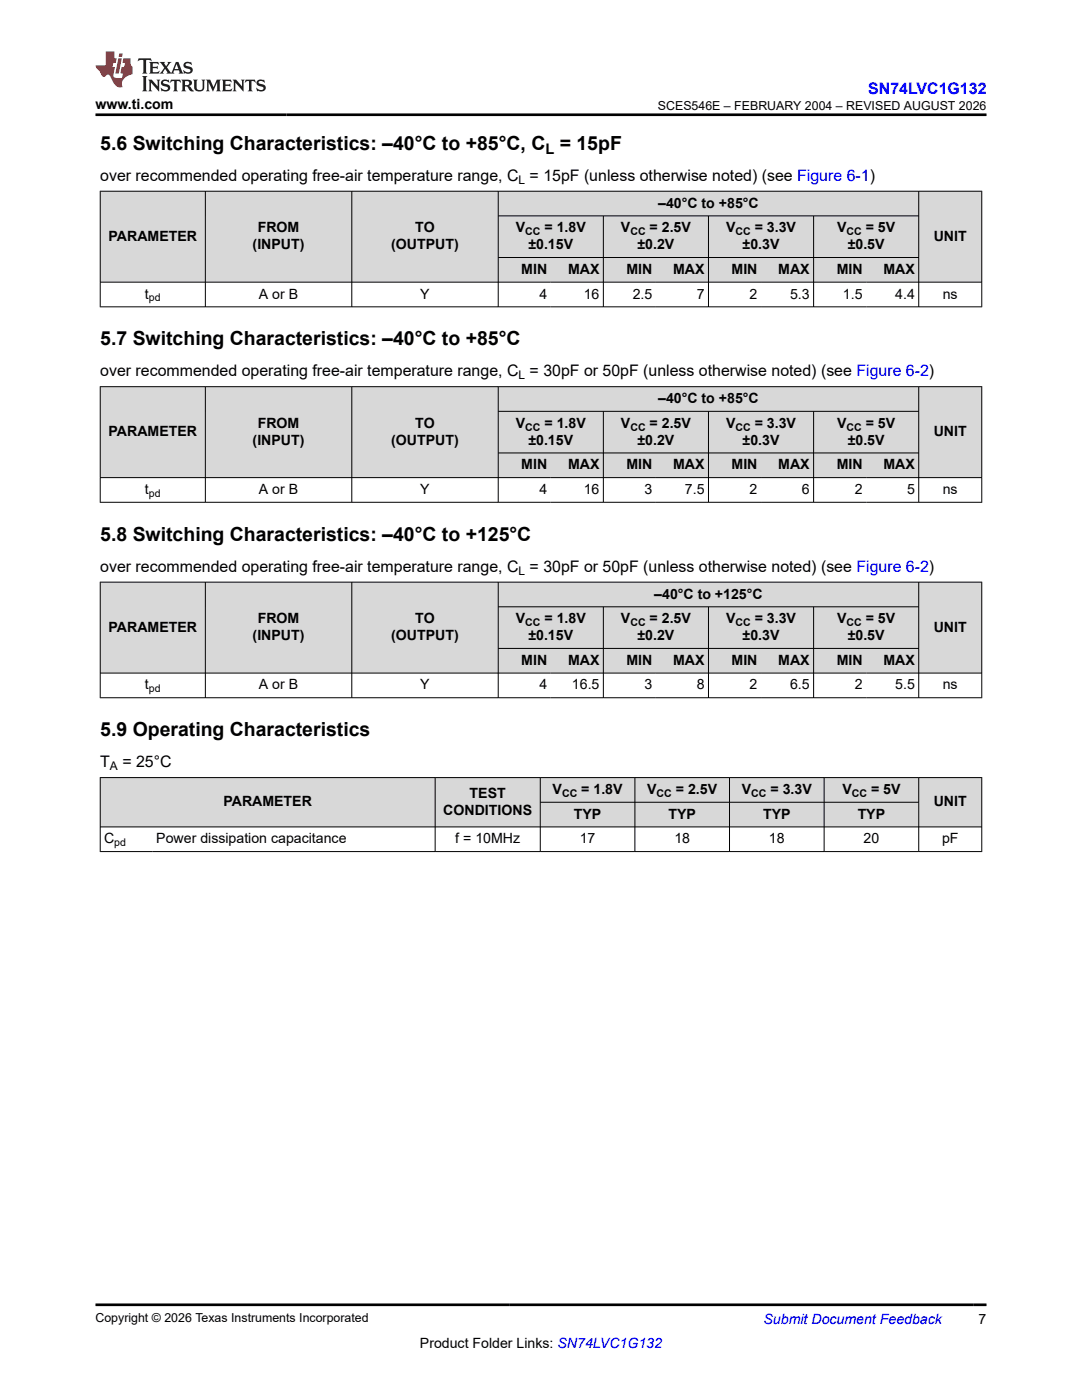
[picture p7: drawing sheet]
<svg xmlns="http://www.w3.org/2000/svg" width="216mm" height="279mm" viewBox="0 0 216 279" stroke-linecap="round" stroke-linejoin="round" font-family="sans-serif">
<g fill="#d8d8d8">
<path d="M20 38.2h175.9v4.9h-175.9z" fill-rule="evenodd"/>
<path d="M20.1 38.2h20.8v18.1h-20.8z" fill-rule="evenodd"/>
<path d="M41 38.2h29.1v18.1h-29.1z" fill-rule="evenodd"/>
<path d="M70.3 38.2h29.1v18.1h-29.1z" fill-rule="evenodd"/>
<path d="M99.5 38.2h83.8v4.8h-83.8z" fill-rule="evenodd"/>
<path d="M183.4 38.2h12.4v18.1h-12.4z" fill-rule="evenodd"/>
<path d="M99.5 43.1h20.8v8.2h-20.8z" fill-rule="evenodd"/>
<path d="M120.5 43.1h20.8v8.2h-20.8z" fill-rule="evenodd"/>
<path d="M141.4 43.1h20.9v8.2h-20.9z" fill-rule="evenodd"/>
<path d="M162.4 43.1h20.9v8.2h-20.9z" fill-rule="evenodd"/>
<path d="M99.5 51.5h10.4v4.8h-10.4z" fill-rule="evenodd"/>
<path d="M109.9 51.5h10.4v4.8h-10.4z" fill-rule="evenodd"/>
<path d="M120.5 51.5h10.4v4.8h-10.4z" fill-rule="evenodd"/>
<path d="M130.9 51.5h10.4v4.8h-10.4z" fill-rule="evenodd"/>
<path d="M141.4 51.5h10.5v4.8h-10.5z" fill-rule="evenodd"/>
<path d="M151.9 51.5h10.4v4.8h-10.4z" fill-rule="evenodd"/>
<path d="M162.4 51.5h10.4v4.8h-10.4z" fill-rule="evenodd"/>
<path d="M172.8 51.5h10.5v4.8h-10.5z" fill-rule="evenodd"/>
</g>
<g fill="none" stroke="#000" stroke-width=".2">
<path d="M19.9 38.2h176.1M20 38.1v23.2M41 38.1v23.2M70.2 38.1v23.2M99.4 38.1v23.2M183.3 38.1v23.2M195.9 38.1v23.2M19.9 56.3h176.1M99.4 43.1h84M99.4 51.4h84M120.4 43.1v18.2M141.4 43.1v18.2"/>
<path d="M162.3 43.1v18.2M19.9 61.2h176.1"/>
</g>
<g fill="#d8d8d8">
<path d="M20 77.2h175.9v4.9h-175.9z" fill-rule="evenodd"/>
<path d="M20.1 77.2h20.8v18.1h-20.8z" fill-rule="evenodd"/>
<path d="M41 77.2h29.1v18.1h-29.1z" fill-rule="evenodd"/>
<path d="M70.3 77.2h29.1v18.1h-29.1z" fill-rule="evenodd"/>
<path d="M99.5 77.2h83.8v4.8h-83.8z" fill-rule="evenodd"/>
<path d="M183.4 77.2h12.4v18.1h-12.4z" fill-rule="evenodd"/>
<path d="M99.5 82.2h20.8v8.1h-20.8z" fill-rule="evenodd"/>
<path d="M120.5 82.2h20.8v8.1h-20.8z" fill-rule="evenodd"/>
<path d="M141.4 82.2h20.9v8.1h-20.9z" fill-rule="evenodd"/>
<path d="M162.4 82.2h20.9v8.1h-20.9z" fill-rule="evenodd"/>
<path d="M99.5 90.5h10.4v4.8h-10.4z" fill-rule="evenodd"/>
<path d="M109.9 90.5h10.4v4.8h-10.4z" fill-rule="evenodd"/>
<path d="M120.5 90.5h10.4v4.8h-10.4z" fill-rule="evenodd"/>
<path d="M130.9 90.5h10.4v4.8h-10.4z" fill-rule="evenodd"/>
<path d="M141.4 90.5h10.5v4.8h-10.5z" fill-rule="evenodd"/>
<path d="M151.9 90.5h10.4v4.8h-10.4z" fill-rule="evenodd"/>
<path d="M162.4 90.5h10.4v4.8h-10.4z" fill-rule="evenodd"/>
<path d="M172.8 90.5h10.5v4.8h-10.5z" fill-rule="evenodd"/>
</g>
<g fill="none" stroke="#000" stroke-width=".2">
<path d="M19.9 77.2h176.1M20 77.1v23.2M41 77.1v23.2M70.2 77.1v23.2M99.4 77.1v23.2M183.3 77.1v23.2M195.9 77.1v23.2M19.9 95.3h176.1M99.4 82.1h84M99.4 90.4h84M120.4 82.1v18.2M141.4 82.1v18.2"/>
<path d="M162.3 82.1v18.2M19.9 100.2h176.1"/>
</g>
<g fill="#d8d8d8">
<path d="M20 116.2h175.9v4.9h-175.9z" fill-rule="evenodd"/>
<path d="M20.1 116.2h20.8v18.1h-20.8z" fill-rule="evenodd"/>
<path d="M41 116.2h29.1v18.1h-29.1z" fill-rule="evenodd"/>
<path d="M70.3 116.2h29.1v18.1h-29.1z" fill-rule="evenodd"/>
<path d="M99.5 116.2h83.8v4.8h-83.8z" fill-rule="evenodd"/>
<path d="M183.4 116.2h12.4v18.1h-12.4z" fill-rule="evenodd"/>
<path d="M99.5 121.2h20.8v8.1h-20.8z" fill-rule="evenodd"/>
<path d="M120.5 121.2h20.8v8.1h-20.8z" fill-rule="evenodd"/>
<path d="M141.4 121.2h20.9v8.1h-20.9z" fill-rule="evenodd"/>
<path d="M162.4 121.2h20.9v8.1h-20.9z" fill-rule="evenodd"/>
<path d="M99.5 129.5h10.4v4.8h-10.4z" fill-rule="evenodd"/>
<path d="M109.9 129.5h10.4v4.8h-10.4z" fill-rule="evenodd"/>
<path d="M120.5 129.5h10.4v4.8h-10.4z" fill-rule="evenodd"/>
<path d="M130.9 129.5h10.4v4.8h-10.4z" fill-rule="evenodd"/>
<path d="M141.4 129.5h10.5v4.8h-10.5z" fill-rule="evenodd"/>
<path d="M151.9 129.5h10.4v4.8h-10.4z" fill-rule="evenodd"/>
<path d="M162.4 129.5h10.4v4.8h-10.4z" fill-rule="evenodd"/>
<path d="M172.8 129.5h10.5v4.8h-10.5z" fill-rule="evenodd"/>
</g>
<g fill="none" stroke="#000" stroke-width=".2">
<path d="M19.9 116.2h176.1M20 116.1v23.2M41 116.1v23.2M70.2 116.1v23.2M99.4 116.1v23.2M183.3 116.1v23.2M195.9 116.1v23.2M19.9 134.3h176.1M19.9 139.3h176.1M99.4 121.1h84M99.4 129.4h84M120.4 121.1v18.2"/>
<path d="M141.4 121.1v18.2M162.3 121.1v18.2"/>
</g>
<g fill="#d8d8d8">
<path d="M20 155.2h175.9v4.9h-175.9z" fill-rule="evenodd"/>
<path d="M20.1 155.2h66.7v9.8h-66.7z" fill-rule="evenodd"/>
<path d="M86.9 155.2h20.8v9.8h-20.8z" fill-rule="evenodd"/>
<path d="M107.9 155.2h18.7v4.8h-18.7z" fill-rule="evenodd"/>
<path d="M126.7 155.2h18.8v4.8h-18.8z" fill-rule="evenodd"/>
<path d="M145.6 155.2h18.8v4.8h-18.8z" fill-rule="evenodd"/>
<path d="M164.5 155.2h18.8v4.8h-18.8z" fill-rule="evenodd"/>
<path d="M183.4 155.2h12.4v9.8h-12.4z" fill-rule="evenodd"/>
<path d="M107.9 160.2h18.7v4.8h-18.7z" fill-rule="evenodd"/>
<path d="M126.7 160.2h18.8v4.8h-18.8z" fill-rule="evenodd"/>
<path d="M145.6 160.2h18.8v4.8h-18.8z" fill-rule="evenodd"/>
<path d="M164.5 160.2h18.8v4.8h-18.8z" fill-rule="evenodd"/>
</g>
<path d="M19.9 155.2h176.1M20 155.1v14.9M86.8 155.1v14.9M107.8 155.1v14.9M126.7 155.1v14.9M145.6 155.1v14.9M164.4 155.1v14.9M183.3 155.1v14.9M195.9 155.1v14.9M19.9 165h176.1M19.9 170h176.1M107.8 160.1h75.6" fill="none" stroke="#000" stroke-width=".2"/>
<path d="M27.7 11.6l-.2 .6 .5-.2h.6v.1v2.2l-.2 .4h1l-.2-.4v-2.2v-.1h.5l.5 .2-.1-.6zM29.8 12.4l.2 .3v1.6l-.2 .4h1.9l.1-.6a1.08 1.08 0 0 1-1.3 .2v-.7h.6l.4 .2v-.7l-.4 .2h-.6v-.5l.2-.2a1 1 0 0 1 1 .3l-.1-.5zM31.8 12.4l1 1.1-1 1.2h.9l-.2-.2 .4-.8 .5 .8-.2 .2h1.6l-.2-.2 .1-.5h1l.1 .5-.1 .2h.9l-.2-.4-.8-1.9h-.5l-1 2.1-.8-1.1 .9-1h-.8l.2 .2-.5 .6-.3-.6 .1-.2zM35.2 12.8l.4 1h-.8zM36.8 12.5a.65 .65 0 0 0-.2 .7 .65 .65 0 0 0 .6 .5l.7 .1 .1 .3a.79 .79 0 0 1-.7 .4 .79 .79 0 0 1-.7-.5l.1 .7 .2-.1a.93 .93 0 0 0 1.1 0 .93 .93 0 0 0 .4-.9 1.46 1.46 0 0 0-1.2-.6l-.1-.3a1.09 1.09 0 0 1 1.2 .2l-.2-.6-.1 .1-.6-.2zM28.4 15.2l.2 .4v2.2l-.2 .4h1l-.2-.4v-2.2l.2-.4zM29.6 15.9l.2 .4v1.5l-.2 .4h.8l-.3-.4v-1.3l1.7 1.8v-2l.2-.4h-.8l.2 .2 .1 1.1-1.2-1.3zM32.3 16a.65 .65 0 0 0-.2 .8 .65 .65 0 0 0 .7 .4l.6 .2 .1 .2a.79 .79 0 0 1-.7 .4 .79 .79 0 0 1-.7-.5l.1 .7 .2-.1a.93 .93 0 0 0 1.1 .1 .93 .93 0 0 0 .4-1 1.46 1.46 0 0 0-1.2-.5l-.1-.4a1.09 1.09 0 0 1 1.2 .2l-.2-.6-.1 .1-.6-.1zM34.1 15.9l-.1 .6a.63 .63 0 0 1 .7-.3l.1 1.6-.3 .4h1l-.2-.4v-1.6a.66 .66 0 0 1 .8 .3l-.1-.6zM36.2 15.9l.2 .4v1.5l-.2 .4h.9l-.2-.2v-.7h.5l.1 .2a.79 .79 0 0 0 1.2 .6l-1-.9a.61 .61 0 0 0 .6-.6 .61 .61 0 0 0-.5-.7zM36.9 16.2h.2a.47 .47 0 0 1 .5 .1 .47 .47 0 0 1 .1 .5l-.2 .1-.6 .1zM38.5 15.9l.2 .2a2.27 2.27 0 0 0 .4 2 1.04 1.04 0 0 0 1.7-.7v-1.3l.2-.2h-.8l.2 .4v1.1a.6 .6 0 0 1-.6 .6 .6 .6 0 0 1-.6-.6v-1.1l.3-.4zM41.1 15.9l.2 .4v1.5l-.2 .4h.7l-.2-.4v-1.4l.9 1.9 .8-1.9v1.4l-.2 .4h1l-.3-.4v-1.5l.3-.4h-.8l-.7 1.5-.7-1.5zM44.3 15.9l.2 .4v1.5l-.2 .4h1.9l.1-.6a1.09 1.09 0 0 1-1.3 .2v-.7h.6l.4 .2v-.6l-.4 .2h-.6v-.6l.2-.1a1.01 1.01 0 0 1 1 .3l-.1-.6zM46.4 15.9l.3 .4v1.5l-.3 .4h.8l-.2-.4v-1.3l1.6 1.8v-2l.2-.4h-.7l.2 .2v1.1l-1.2-1.3zM49 15.9l-.1 .6a.63 .63 0 0 1 .8-.3v1.6l-.3 .4h1l-.2-.4v-1.6a.66 .66 0 0 1 .8 .3l-.1-.6zM51.4 16a.65 .65 0 0 0-.2 .8 .65 .65 0 0 0 .6 .4l.6 .2 .2 .2a.79 .79 0 0 1-.8 .4 .79 .79 0 0 1-.6-.5l.1 .7 .2-.1a.93 .93 0 0 0 1 .1 .93 .93 0 0 0 .5-1 1.46 1.46 0 0 0-1.3-.5l-.1-.4a1.09 1.09 0 0 1 1.3 .2l-.2-.6-.2 .1-.5-.1z" fill="#231f20"/>
<path d="M21.1 10.3v2.7h-2v.4l.9 1a.95 .95 0 0 0 .9 .9 .59 .59 0 0 1 .6-.4 .59 .59 0 0 1 .5 .3l.4 .8a1.59 1.59 0 0 0 2.1 1.4 1.61 1.61 0 0 1 1-2.3l1-.3-.1-1.5a1.59 1.59 0 0 1-.4-1.7h-1.4l-.2 .9h.5l-.1 .9h-.5l-.2 .9v.3l.4 .1-.2 .9h-.6a.73 .73 0 0 1-1.1-.7l.3-1.5h-.5l.2-.9h.5l.2-.9h-.5v-1.3zM23.6 11.6l-.6 3.1h.7l.6-3.1zM23.8 10.7l-.1 .6h.7l.1-.6z" fill="#ed1c24"/>
<path d="M19.1 22.9h177.8M19.1 260.4h177.8" fill="none" stroke="#000" stroke-width=".53"/>
<g font-size="3.9">
<text x="20" y="29.9">5.6 Switching Characteristics: –40°C to +85°C, C</text>
<text x="111.7" y="29.9">= 15pF</text>
<text x="20" y="68.9">5.7 Switching Characteristics: –40°C to +85°C</text>
<text x="20" y="107.9">5.8 Switching Characteristics: –40°C to +125°C</text>
<text x="20" y="146.9">5.9 Operating Characteristics</text>
</g>
<text font-size="3.2" fill="#00f" x="173.3" y="18.7">SN74LVC1G132</text>
<g font-size="3.2">
<text x="20" y="36.1">over recommended operating free-air temperature range, C = 15pF (unless otherwise noted) (see Figure 6-1)</text>
<text x="20" y="75.1">over recommended operating free-air temperature range, C = 30pF or 50pF (unless otherwise noted) (see Figure 6-2)</text>
<text x="20" y="114.1">over recommended operating free-air temperature range, C = 30pF or 50pF (unless otherwise noted) (see Figure 6-2)</text>
<text x="20" y="153.1">T</text>
<text x="24.4" y="153.1">= 25°C</text>
</g>
<text font-size="2.9" x="108.8" y="30.7">L</text>
<g font-size="2.8">
<text x="19.1" y="21.8">www.ti.com</text>
<text x="131.3" y="41.4">–40°C to +85°C</text>
<text x="51.4" y="46.4">FROM</text>
<text x="82.9" y="46.4">TO</text>
<text x="102.9" y="46.4">V</text>
<text x="108.6" y="46.4">= 1.8V</text>
<text x="123.9" y="46.4">V</text>
<text x="129.6" y="46.4">= 2.5V</text>
<text x="144.9" y="46.4">V</text>
<text x="150.6" y="46.4">= 3.3V</text>
<text x="167" y="46.4">V</text>
<text x="172.8" y="46.4">= 5V</text>
<text x="21.7" y="48.1">PARAMETER</text>
<text x="50.4" y="49.7">(INPUT)</text>
<text x="78.1" y="49.7">(OUTPUT)</text>
<text x="105.4" y="49.7">±0.15V</text>
<text x="127.2" y="49.7">±0.2V</text>
<text x="148.2" y="49.7">±0.3V</text>
<text x="169.2" y="49.7">±0.5V</text>
<text x="186.3" y="48.1">UNIT</text>
<text x="28.9" y="59.6">t</text>
<text x="51.7" y="59.6">A or B</text>
<text x="83.9" y="59.6">Y</text>
<text x="104" y="54.7">MIN</text>
<text x="107.6" y="59.6">4</text>
<text x="113.4" y="54.7">MAX</text>
<text x="116.5" y="59.6">16</text>
<text x="125" y="54.7">MIN</text>
<text x="126.3" y="59.6">2.5</text>
<text x="134.3" y="54.7">MAX</text>
<text x="139" y="59.6">7</text>
<text x="146" y="54.7">MIN</text>
<text x="149.6" y="59.6">2</text>
<text x="155.3" y="54.7">MAX</text>
<text x="157.7" y="59.6">5.3</text>
<text x="167" y="54.7">MIN</text>
<text x="168.2" y="59.6">1.5</text>
<text x="176.3" y="54.7">MAX</text>
<text x="178.6" y="59.6">4.4</text>
<text x="188.1" y="59.6">ns</text>
<text x="131.3" y="80.4">–40°C to +85°C</text>
<text x="21.7" y="87.1">PARAMETER</text>
<text x="50.4" y="88.8">(INPUT)</text>
<text x="51.4" y="85.4">FROM</text>
<text x="78.1" y="88.8">(OUTPUT)</text>
<text x="82.9" y="85.4">TO</text>
<text x="102.9" y="85.4">V</text>
<text x="105.4" y="88.8">±0.15V</text>
<text x="108.6" y="85.4">= 1.8V</text>
<text x="123.9" y="85.4">V</text>
<text x="127.2" y="88.8">±0.2V</text>
<text x="129.6" y="85.4">= 2.5V</text>
<text x="144.9" y="85.4">V</text>
<text x="148.2" y="88.8">±0.3V</text>
<text x="150.6" y="85.4">= 3.3V</text>
<text x="167" y="85.4">V</text>
<text x="169.2" y="88.8">±0.5V</text>
<text x="172.8" y="85.4">= 5V</text>
<text x="186.3" y="87.1">UNIT</text>
<text x="104" y="93.7">MIN</text>
<text x="113.4" y="93.7">MAX</text>
<text x="125" y="93.7">MIN</text>
<text x="134.3" y="93.7">MAX</text>
<text x="146" y="93.7">MIN</text>
<text x="155.3" y="93.7">MAX</text>
<text x="167" y="93.7">MIN</text>
<text x="176.3" y="93.7">MAX</text>
<text x="28.9" y="98.6">t</text>
<text x="51.7" y="98.6">A or B</text>
<text x="83.9" y="98.6">Y</text>
<text x="107.6" y="98.6">4</text>
<text x="116.5" y="98.6">16</text>
<text x="128.6" y="98.6">3</text>
<text x="136.7" y="98.6">7.5</text>
<text x="149.6" y="98.6">2</text>
<text x="160" y="98.6">6</text>
<text x="170.6" y="98.6">2</text>
<text x="181" y="98.6">5</text>
<text x="188.1" y="98.6">ns</text>
<text x="130.6" y="119.5">–40°C to +125°C</text>
<text x="51.4" y="124.4">FROM</text>
<text x="82.9" y="124.4">TO</text>
<text x="102.9" y="124.4">V</text>
<text x="108.6" y="124.4">= 1.8V</text>
<text x="123.9" y="124.4">V</text>
<text x="129.6" y="124.4">= 2.5V</text>
<text x="144.9" y="124.4">V</text>
<text x="150.6" y="124.4">= 3.3V</text>
<text x="167" y="124.4">V</text>
<text x="172.8" y="124.4">= 5V</text>
<text x="21.7" y="126.1">PARAMETER</text>
<text x="50.4" y="127.8">(INPUT)</text>
<text x="78.1" y="127.8">(OUTPUT)</text>
<text x="105.4" y="127.8">±0.15V</text>
<text x="127.2" y="127.8">±0.2V</text>
<text x="148.2" y="127.8">±0.3V</text>
<text x="169.2" y="127.8">±0.5V</text>
<text x="186.3" y="126.1">UNIT</text>
<text x="28.9" y="137.6">t</text>
<text x="51.7" y="137.6">A or B</text>
<text x="83.9" y="137.6">Y</text>
<text x="104" y="132.7">MIN</text>
<text x="107.6" y="137.6">4</text>
<text x="113.4" y="132.7">MAX</text>
<text x="114.1" y="137.6">16.5</text>
<text x="125" y="132.7">MIN</text>
<text x="128.6" y="137.6">3</text>
<text x="134.3" y="132.7">MAX</text>
<text x="139" y="137.6">8</text>
<text x="146" y="132.7">MIN</text>
<text x="149.6" y="137.6">2</text>
<text x="155.3" y="132.7">MAX</text>
<text x="157.7" y="137.6">6.5</text>
<text x="167" y="132.7">MIN</text>
<text x="170.6" y="137.6">2</text>
<text x="176.3" y="132.7">MAX</text>
<text x="178.6" y="137.6">5.5</text>
<text x="188.1" y="137.6">ns</text>
<text x="44.6" y="160.9">PARAMETER</text>
<text x="93.7" y="159.2">TEST</text>
<text x="110.3" y="158.5">V</text>
<text x="116" y="158.5">= 1.8V</text>
<text x="129.1" y="158.5">V</text>
<text x="134.9" y="158.5">= 2.5V</text>
<text x="148" y="158.5">V</text>
<text x="153.7" y="158.5">= 3.3V</text>
<text x="168.1" y="158.5">V</text>
<text x="173.8" y="158.5">= 5V</text>
<text x="186.3" y="160.9">UNIT</text>
<text x="88.5" y="162.6">CONDITIONS</text>
<text x="114.5" y="163.4">TYP</text>
<text x="133.4" y="163.4">TYP</text>
<text x="152.3" y="163.4">TYP</text>
<text x="171.1" y="163.4">TYP</text>
<text x="20.8" y="168.3">C</text>
<text x="31.2" y="168.3">Power dissipation capacitance</text>
<text x="90.8" y="168.3">f = 10MHz</text>
<text x="115.7" y="168.3">17</text>
<text x="134.6" y="168.3">18</text>
<text x="153.4" y="168.3">18</text>
<text x="172.3" y="168.3">20</text>
<text x="188" y="168.3">pF</text>
<text x="83.8" y="269">Product Folder Links: SN74LVC1G132</text>
<text x="195.3" y="264.2">7</text>
</g>
<text font-size="2.8" fill="#00f" x="152.4" y="264.2">Submit Document Feedback</text>
<g font-size="2.5">
<text x="131.3" y="21.9">SCES546E – FEBRUARY 2004 – REVISED AUGUST 2026</text>
<text x="19.1" y="263.9">Copyright © 2026 Texas Instruments Incorporated</text>
</g>
<g font-size="2.4">
<text x="103.5" y="36.7">L</text>
<text x="103.5" y="75.7">L</text>
<text x="103.5" y="114.7">L</text>
<text x="21.9" y="153.7">A</text>
</g>
<g font-size="2.1">
<text x="104.8" y="46.9">CC</text>
<text x="125.8" y="46.9">CC</text>
<text x="146.8" y="46.9">CC</text>
<text x="168.9" y="46.9">CC</text>
<text x="29.7" y="60.2">pd</text>
<text x="104.8" y="85.9">CC</text>
<text x="125.8" y="85.9">CC</text>
<text x="146.8" y="85.9">CC</text>
<text x="168.9" y="85.9">CC</text>
<text x="29.7" y="99.2">pd</text>
<text x="104.8" y="124.9">CC</text>
<text x="125.8" y="124.9">CC</text>
<text x="146.8" y="124.9">CC</text>
<text x="168.9" y="124.9">CC</text>
<text x="29.7" y="138.2">pd</text>
<text x="112.1" y="159">CC</text>
<text x="131" y="159">CC</text>
<text x="149.9" y="159">CC</text>
<text x="170" y="159">CC</text>
<text x="22.8" y="168.9">pd</text>
</g>
</svg>
